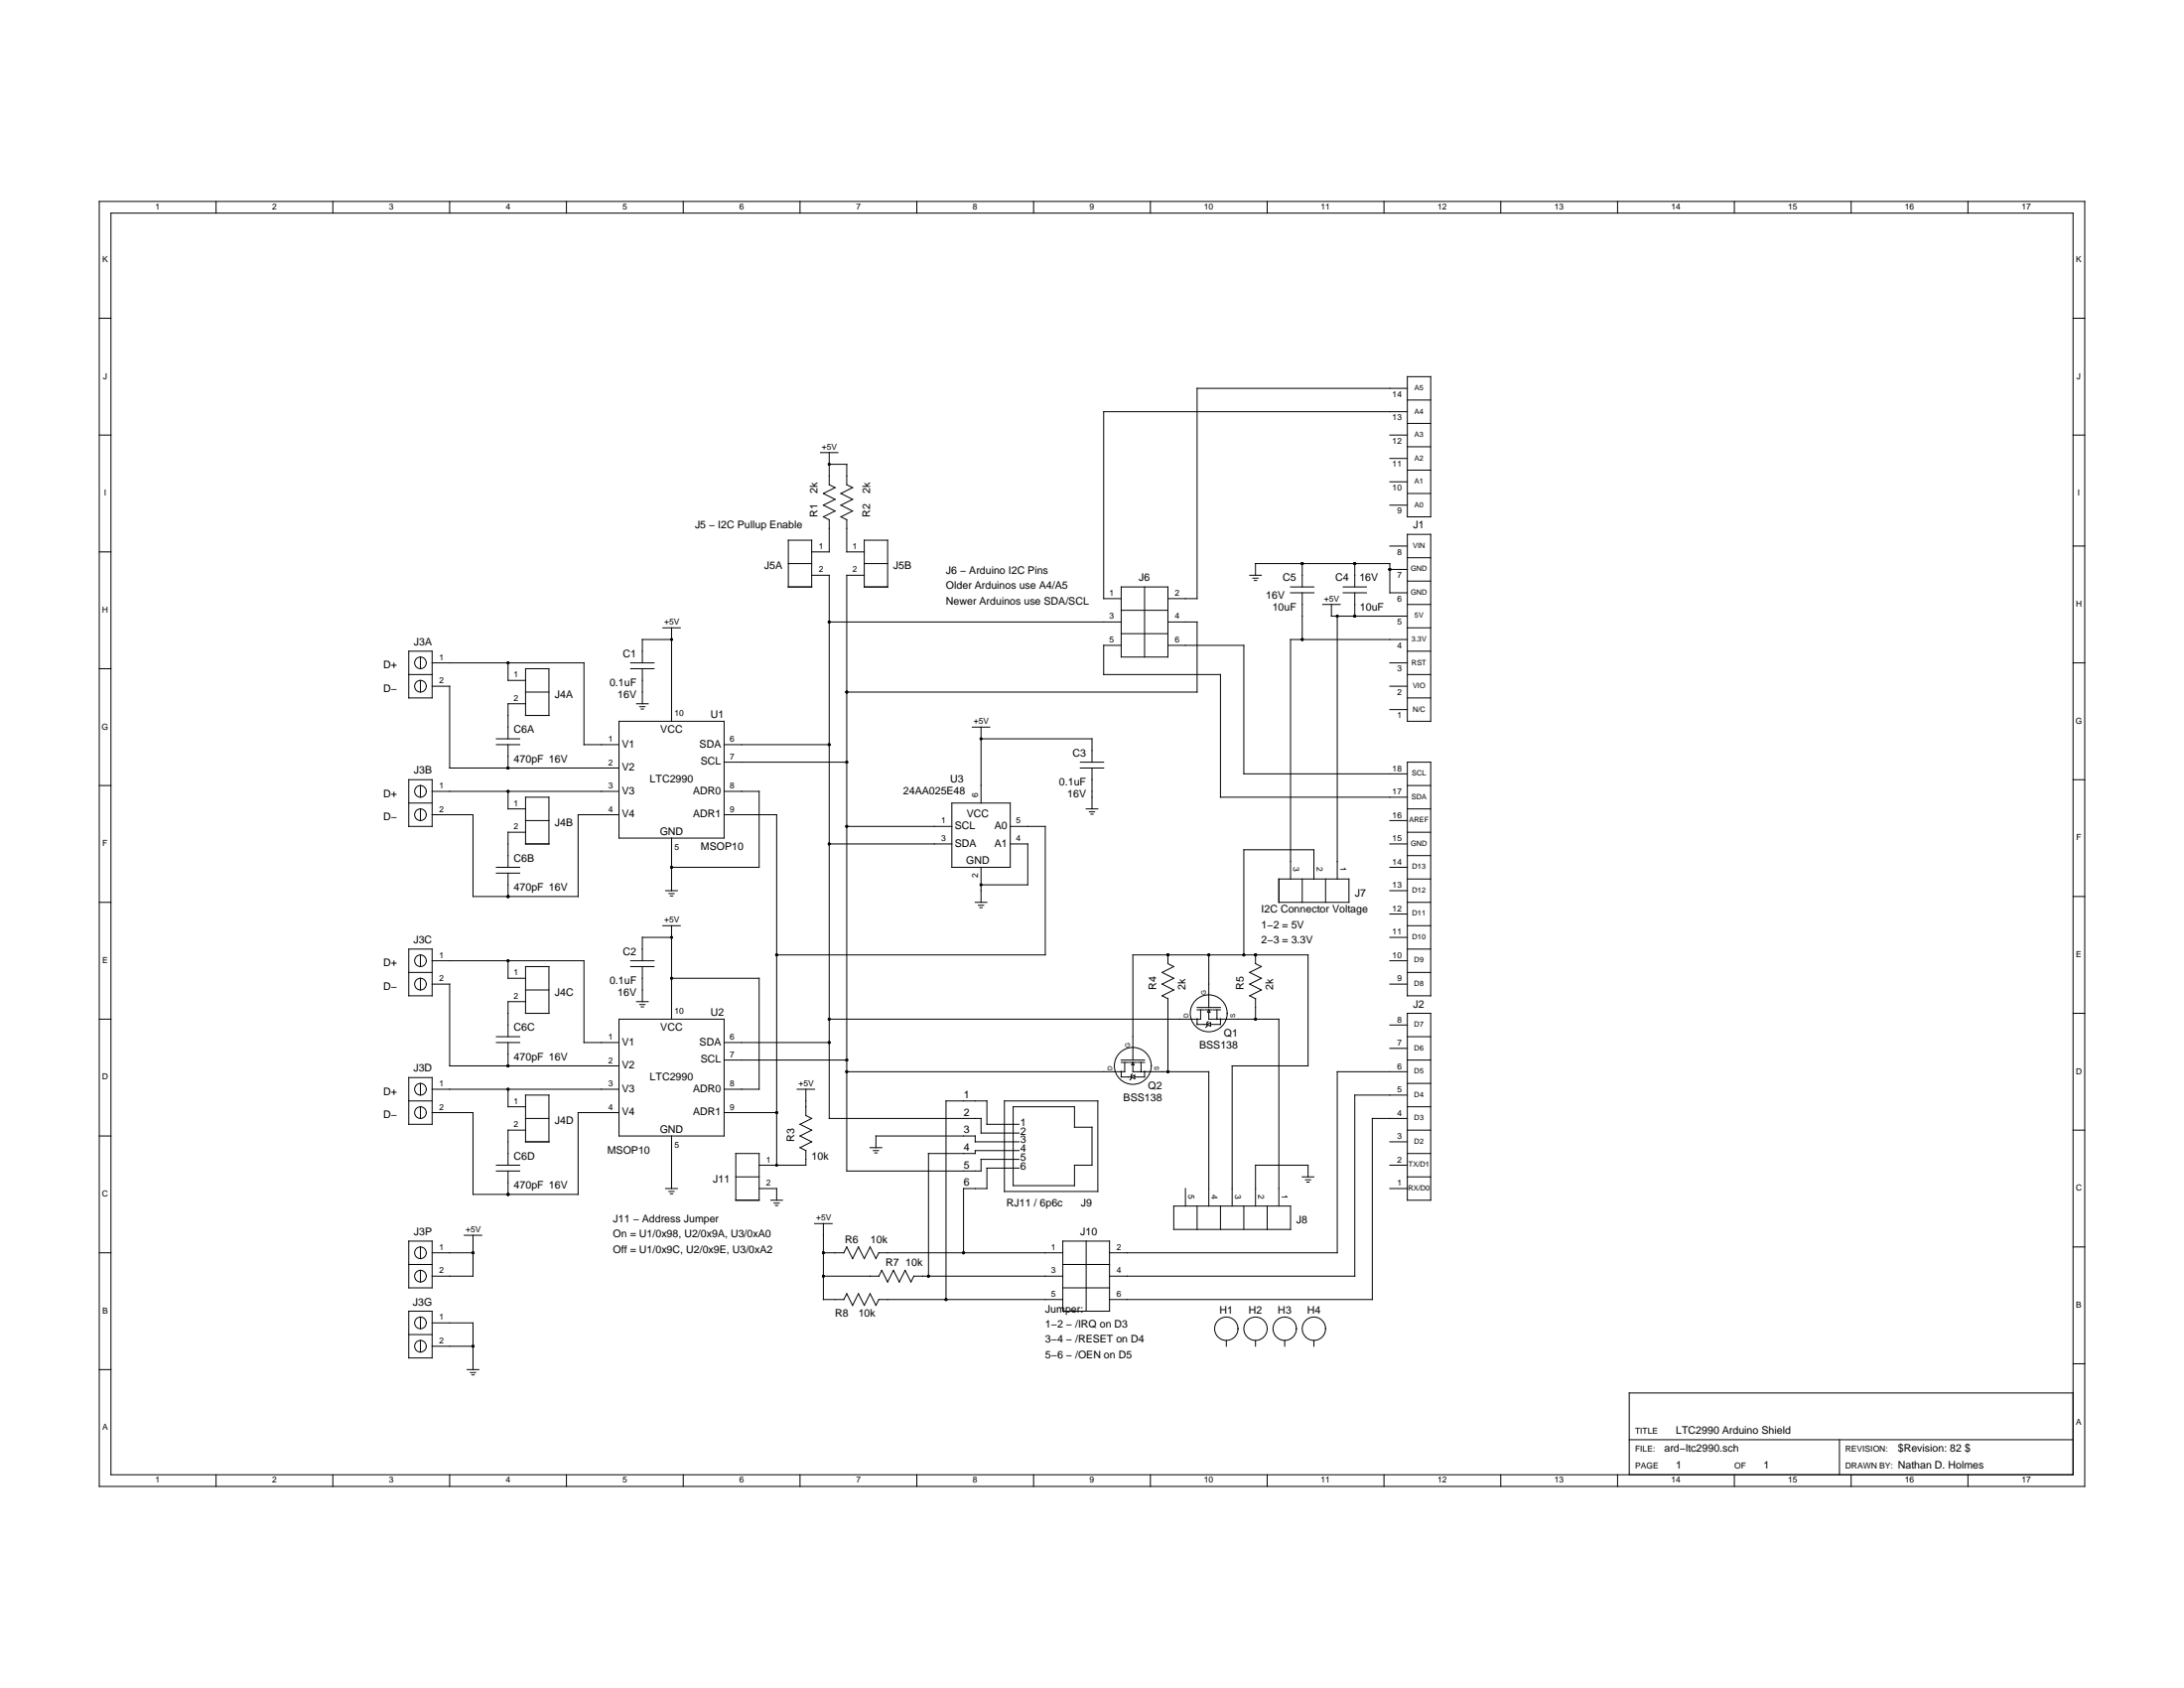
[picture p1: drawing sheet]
<svg xmlns="http://www.w3.org/2000/svg" width="279mm" height="216mm" viewBox="0 0 279 216" stroke-linecap="round" stroke-linejoin="round" font-family="sans-serif">
<g fill="none" stroke="#000" stroke-width=".13">
<path d="M12.7 25.8h254v164.3h-254zM14.2 27.3h251v161.3h-251zM27.6 25.8v1.5M42.6 25.8v1.5M57.5 25.8v1.5M72.5 25.8v1.5M87.4 25.8v1.5M102.3 25.8v1.5M117.3 25.8v1.5M132.2 25.8v1.5M147.2 25.8v1.5M162.1 25.8v1.5"/>
<path d="M177.1 25.8v1.5M192 25.8v1.5M206.9 25.8v1.5M221.9 25.8v1.5M236.8 25.8v1.5M251.8 25.8v1.5M12.7 55.6h1.5M12.7 40.7h1.5M105 57.9h2.2M106.1 59.4h2.2v2.6l.8 .4-1.5 .7 1.5 .8-1.5 .7 1.5 .8-1.5 .7 .7 .4M106.1 57.9v4.1l.7 .4-1.5 .7 1.5 .8-1.5 .7 1.5 .8-1.5 .7 .8 .4M177.8 55.6h2.2"/>
<path d="M177.8 58.6h2.2M180 48.2h3v17.9h-3zM180 57.1h3M180 54.2h3M180 52.7h-38.8v23.9h2.2M180 49.7h-26.9v26.9h-3.7M180 51.2h3M265.2 55.6h1.5M265.2 40.7h1.5M12.7 70.6h1.5M100.9 69.1h2.9v6h-2.9zM100.9 72.1h2.9"/>
<path d="M103.8 73.6h2.3v69.5h19.4v1.8h4.9M106.1 66.5v4.1h-2.3M106.1 79.6h37.3M108.3 66.5v4.1h2.3M110.6 73.6h-2.3v76.2h17.2v-1.5h4.9M110.6 69.1h3v6h-3zM110.6 72.1h3M143.4 75.1h6v8.9h-6zM143.4 78.1h6M146.4 75.1v8.9M149.4 79.6h3.7v8.9h-44.8M159.9 73.6h1.5"/>
<path d="M160.3 74h.7M160.5 74.3h.3M160.6 73.6v-1.5h17.2v3.7h2.2M165.1 75.8h3M165.1 75.1h3M166.6 72.1v3M166.6 75.8v6M169.2 77.3h2.3M170.3 77.3v1.5h9.7M171.1 78.8v33.6M171.8 75.8h3M171.8 75.1h3"/>
<path d="M173.3 72.1v3M173.3 75.8v3M177.8 69.8h2.2M177.8 72.8h2.2M177.8 61.6h2.2M177.8 64.6h2.2M180 68.3h3v24h-3zM180 77.3h3M180 74.3h3M180 71.3h3M180 63.1h3M180 60.1h3"/>
<path d="M265.2 69.8h1.5M12.7 85.5h1.5M52.3 99.7h3v6h-3zM52.3 83.3h3v6h-3zM52.3 86.3h3M53.8 84v1.5M53.8 87v1.5M55.3 84.8h19.4v10.4h4.5M55.3 87.8h2.2v10.4h21.7M63.5 95.2h3M63.5 94.5h3M65 84.8v2.2h2.2"/>
<path d="M65 95.2v3M67.2 85.5h3v6h-3zM67.2 90h-2.2v4.5M67.2 88.5h3M79.2 92.3h13.4v14.9h-13.4zM80.7 85.5h3M80.7 84.8h3M81.4 90h1.5M81.8 90.4h.7M82 90.7h.3M82.2 85.5v4.5M84.8 80.3h2.2"/>
<path d="M85.9 81.8h-3.7v3M85.9 80.3v12M92.6 97.5h15.7M92.6 95.2h13.5M124.4 93h2.2M125.5 94.5h14.2v3M125.5 93v9.7M138.2 97.5h3M138.2 98.2h3M139.7 98.2v5.3M143.4 82.5h-2.2v3.8h14.9v15.7h23.9M143.4 81h6"/>
<path d="M149.4 82.5h9.7v16.5h20.9M177.8 84.8h2.2M177.8 87.8h2.2M177.8 90.8h2.2M180 89.3h3M180 86.3h3M180 97.5h3v29.9h-3zM180 83.3h3M180 80.3h3M180 81.8h-14.9v30.6M265.2 84.8h1.5M265.2 99.7h1.5"/>
<path d="M12.7 100.5h1.5M12.7 115.4h1.5M52.3 102.7h3M53.8 100.5v1.5M53.8 103.5v1.5M55.3 104.2h5.2v10.5h13.5v-10.5h5.2M55.3 101.2h23.9M63.5 110.9h3M63.5 111.7h3M65 101.2v2.3h2.2M65 111.7v3M67.2 105h3"/>
<path d="M67.2 102h3v5.9h-3zM67.2 106.4h-2.2v4.5M84.8 118.4h2.2M85.2 113.9h1.5M85.6 114.3h.6M85.8 114.6h.3M85.9 119.9h-3.7v3M85.9 107.2v6.7M85.9 118.4v12M92.6 101.2h4.5v9.7h-11.2M92.6 104.2h6.8v44.8M106.1 107.9h15.7"/>
<path d="M108.3 105.7h13.5M121.8 102.7h7.4v8.2h-7.4zM124.8 115.4h1.5M125.2 115.8h.6M125.4 116.1h.3M125.5 110.9v4.5M129.2 107.9h2.3v5.3h-6M129.2 105.7h4.5v16.4h-34.3M139 103.5h1.4M139.4 103.8h.6M139.6 104.1h.2M163.6 112.4h9v3h-9z"/>
<path d="M166.6 112.4v3M168.1 112.4v-3.7h-9v13.4M169.6 112.4v3M177.8 119.9h2.2M177.8 105h2.2M177.8 113.9h2.2M177.8 116.9h2.2M177.8 110.9h2.2M177.8 107.9h2.2M180 100.5h3M180 115.4h3M180 118.4h3"/>
<path d="M180 112.4h3M180 109.4h3M180 106.4h3M180 103.5h3M265.2 114.7h1.5M12.7 130.4h1.5M52.3 124.4h3M52.3 121.4h3v6h-3zM52.3 137.8h3v6h-3zM53.8 122.1v1.5M53.8 125.1v1.5M53.8 138.6v1.5"/>
<path d="M55.3 125.9h2.2v10.4h21.7M55.3 122.9h19.4v10.4h4.5M55.3 139.3h23.9M63.5 132.6h3M63.5 133.3h3M65 139.3v2.3h2.2M65 122.9v2.2h2.2M65 133.3v3M67.2 123.6h3v6h-3zM67.2 128.1h-2.2v4.5M67.2 126.6h3M79.2 130.4h13.4v14.9h-13.4z"/>
<path d="M80.7 122.9h3M80.7 123.6h3M81.4 128.1h1.5M81.8 128.5h.7M82 128.8h.3M82.2 123.6v4.5M85.9 125.1h11.2v14.2h-4.5M92.6 135.6h15.7M92.6 133.3h13.5M102 139.3h2.2M103.1 139.3v3.4l.7 .4-1.5 .7 1.5 .7-1.5 .8 1.5 .7-1.5 .8 .8 .3v1.9h-6M143.4 135.6h3"/>
<path d="M143.4 137.1v.7h1.3M143.4 135.9h.9M143.9 135.9v1.2h-35.6M144.5 135.9h.9M144.7 137.8l.5-.3v.5zM144.9 137.4l-.2 .1v.5l-.1 .1M144.9 136.2v.9h9.7v17.2M144.9 135.6v-13.5h22.4v14.2h-9.7v18M144.9 135.9l.2 .3h-.3zM145.5 135.9h.9M146 135.9v1.2M146.4 137.1v.7h-1.2"/>
<path d="M148.7 127.4l.7 .3v9.4M149.4 122.1v1.2l.8 .3-1.5 .8 1.5 .7-1.5 .8 1.5 .7-1.5 .8M153.1 130.4v.6h1.3M153.1 128.9h3M153.1 129.2h.9M153.6 129.2v1.2h-47.5M154.2 129.2h.9M154.4 131l.5-.2v.5zM154.6 130.7l-.2 .1v.5l-.1 .1M154.6 129.5v.9h9v23.9M154.6 122.1v6.8M154.6 129.2l.2 .3h-.3z"/>
<path d="M155.2 129.2h.9M155.7 129.2v1.2M156.1 130.4v.6h-1.2M159.9 127.4l.7 .3v2.7M160.6 122.1v1.2l.8 .3-1.5 .8 1.5 .7-1.5 .8 1.5 .7-1.5 .8M177.8 134.1h2.2M177.8 131.1h2.2M177.8 122.9h2.2M177.8 125.9h2.2M180 137.1h-8.9v23.1h-29.2M180 129.6h3v23.9h-3zM180 138.6h3"/>
<path d="M180 135.6h3M180 132.6h3M180 124.4h3M180 121.4h3M265.2 129.6h1.5M12.7 145.3h1.5M52.3 158.7h3v6h-3zM52.3 140.8h3M53.8 141.6v1.5M53.8 159.5v1.5M55.3 142.3h5.2v10.5h13.5v-10.5h5.2M59.4 158h2.2"/>
<path d="M60.5 158v5.2h-5.2M63.5 149h3M63.5 149.8h3M65 149.8v3M67.2 144.5h-2.2v4.5M67.2 143.1h3M67.2 140.1h3v5.9h-3zM85.2 152h1.5M85.6 152.4h.6M85.8 152.7h.3M85.9 145.3v6.7M92.6 142.3h6.8"/>
<path d="M94.1 150.5h3M94.1 147.5h3v6h-3zM97.1 152h2.3v1.5M98.6 153.5h1.5M99 153.9h.7M99.2 154.2h.3M104.2 156.5h2.3M105.3 156.5v9.7h2.7l.3-.7 .8 1.5 .7-1.5 .8 1.5 .7-1.5 .8 1.5 .3-.8h23.6M111.3 146.8h1.5M111.7 147.2h.7M111.9 147.5h.3M128.5 140.8h11.9v11.6h-11.9z"/>
<path d="M129.6 141.6h7.9v2.6h2.2v4.8h-2.2v2.6h-7.9zM130.4 146h-5.6v-.7h-12.7v1.5M130.4 147.2h-5.6v.3h-6v15.7M130.4 149.4h-4.1v2.6h-3v8.2M130.4 143.8h-4.1v-3h-5.3v25.4M136 158.7h5.9v9h-5.9zM139 158.7v9M150.2 154.3h14.9v2.9h-14.9zM151.7 152v2.3M153.1 154.3v2.9M156.1 154.3v2.9M159.1 154.3v2.9"/>
<path d="M162.1 154.3v2.9M166.6 150.5h1.5M167 150.9h.7M167.2 151.2h.3M167.3 150.5v-1.5h-6.7v5.3M177.8 146h2.2M177.8 149h2.2M177.8 152h2.2M180 144.5h3M180 150.5h3M180 147.5h3M180 141.6h3"/>
<path d="M180 143.1h-4.4v23.1h-33.7M180 140.1h-6.7v23.1h-31.4M265.2 144.5h1.5M265.2 159.5h1.5M12.7 160.2h1.5M12.7 175.2h1.5M52.3 167.7h3v6h-3zM52.3 161.7h3M52.3 170.7h3M53.8 162.5v1.5M53.8 168.5v1.4M53.8 171.4v1.5"/>
<path d="M55.3 160.2h5.2M55.3 169.2h5.2v6M55.3 172.2h5.2M59.8 175.2h1.5M60.2 175.6h.6M60.4 175.9h.3M105.3 160.2h2.7l.3-.7 .8 1.5 .7-1.5 .8 1.5 .7-1.5 .8 1.5 .3-.8h23.6M105.3 163.2h7.1l.4-.7 .8 1.5 .7-1.5 .7 1.5 .8-1.5 .7 1.5M136 163.2h-19.1l-.4 .8M136 164.7h5.9M136 161.7h5.9M156.9 171.4v.8"/>
<path d="M160.6 171.4v.8M164.4 171.4v.8M168.1 171.4v.8M265.2 178.2h-56.8v10.4M265.2 174.4h1.5M27.6 188.6v1.5M42.6 188.6v1.5M57.5 188.6v1.5M72.5 188.6v1.5M87.4 188.6v1.5M102.3 188.6v1.5M117.3 188.6v1.5"/>
<path d="M132.2 188.6v1.5M147.2 188.6v1.5M162.1 188.6v1.5M177.1 188.6v1.5M192 188.6v1.5M206.9 188.6v1.5M208.4 184.1h56.8M221.9 188.6v1.5M235.3 184.1v4.5M236.8 188.6v1.5M251.8 188.6v1.5"/>
<circle cx="53.8" cy="87.8" r=".75"/>
<circle cx="53.8" cy="84.8" r=".75"/>
<circle cx="53.8" cy="101.2" r=".75"/>
<circle cx="53.8" cy="104.2" r=".75"/>
<circle cx="53.8" cy="125.9" r=".75"/>
<circle cx="53.8" cy="139.3" r=".75"/>
<circle cx="53.8" cy="122.9" r=".75"/>
<circle cx="143.4" cy="137.1" r=".04"/>
<circle cx="144.9" cy="136.3" r="2.36"/>
<circle cx="146" cy="137.1" r=".04"/>
<circle cx="146.4" cy="137.1" r=".04"/>
<circle cx="153.1" cy="130.4" r=".04"/>
<circle cx="154.6" cy="129.6" r="2.36"/>
<circle cx="155.7" cy="130.4" r=".04"/>
<circle cx="156.1" cy="130.4" r=".04"/>
<circle cx="53.8" cy="142.3" r=".75"/>
<circle cx="53.8" cy="160.2" r=".75"/>
<circle cx="53.8" cy="169.2" r=".75"/>
<circle cx="53.8" cy="163.2" r=".75"/>
<circle cx="53.8" cy="172.2" r=".75"/>
<circle cx="156.9" cy="169.9" r="1.49"/>
<circle cx="160.6" cy="169.9" r="1.49"/>
<circle cx="164.4" cy="169.9" r="1.49"/>
<circle cx="168.1" cy="169.9" r="1.49"/>
</g>
<g fill="#000">
<circle cx="106.1" cy="59.4" r=".19"/>
<circle cx="106.1" cy="79.6" r=".19"/>
<circle cx="166.6" cy="72.1" r=".19"/>
<circle cx="171.1" cy="78.8" r=".19"/>
<circle cx="173.3" cy="72.1" r=".19"/>
<circle cx="173.3" cy="78.8" r=".19"/>
<circle cx="177.8" cy="72.8" r=".19"/>
<circle cx="65" cy="98.2" r=".19"/>
<circle cx="65" cy="84.8" r=".19"/>
<circle cx="85.9" cy="81.8" r=".19"/>
<circle cx="106.1" cy="95.2" r=".19"/>
<circle cx="108.3" cy="88.5" r=".19"/>
<circle cx="108.3" cy="97.5" r=".19"/>
<circle cx="125.5" cy="94.5" r=".19"/>
<circle cx="166.6" cy="81.8" r=".19"/>
<circle cx="65" cy="101.2" r=".19"/>
<circle cx="65" cy="114.7" r=".19"/>
<circle cx="85.9" cy="110.9" r=".19"/>
<circle cx="85.9" cy="119.9" r=".19"/>
<circle cx="106.1" cy="107.9" r=".19"/>
<circle cx="108.3" cy="105.7" r=".19"/>
<circle cx="125.5" cy="113.2" r=".19"/>
<circle cx="65" cy="139.3" r=".19"/>
<circle cx="65" cy="122.9" r=".19"/>
<circle cx="65" cy="136.3" r=".19"/>
<circle cx="85.9" cy="125.1" r=".19"/>
<circle cx="99.4" cy="122.1" r=".19"/>
<circle cx="106.1" cy="133.3" r=".19"/>
<circle cx="106.1" cy="130.4" r=".19"/>
<circle cx="108.3" cy="135.6" r=".19"/>
<circle cx="108.3" cy="137.1" r=".19"/>
<circle cx="143.4" cy="137.1" r=".04"/>
<circle cx="146" cy="137.1" r=".04"/>
<circle cx="146.4" cy="137.1" r=".04"/>
<circle cx="149.4" cy="122.1" r=".19"/>
<circle cx="149.4" cy="137.1" r=".19"/>
<circle cx="153.1" cy="130.4" r=".04"/>
<circle cx="154.6" cy="122.1" r=".19"/>
<circle cx="155.7" cy="130.4" r=".04"/>
<circle cx="156.1" cy="130.4" r=".04"/>
<circle cx="159.1" cy="122.1" r=".19"/>
<circle cx="160.6" cy="122.1" r=".19"/>
<circle cx="160.6" cy="130.4" r=".19"/>
<circle cx="65" cy="152.8" r=".19"/>
<circle cx="99.4" cy="149" r=".19"/>
<circle cx="99.4" cy="142.3" r=".19"/>
<circle cx="60.5" cy="160.2" r=".19"/>
<circle cx="60.5" cy="172.2" r=".19"/>
<circle cx="105.3" cy="160.2" r=".19"/>
<circle cx="105.3" cy="163.2" r=".19"/>
<circle cx="118.8" cy="163.2" r=".19"/>
<circle cx="121" cy="166.2" r=".19"/>
<circle cx="123.3" cy="160.2" r=".19"/>
</g>
<g font-size="1.3">
<text x="104.6" y="63.1" transform="rotate(-90 104.6 63.1)">2k</text>
<text x="111.3" y="63.1" transform="rotate(-90 111.3 63.1)">2k</text>
<text x="88.9" y="67.6">J5 − I2C Pullup Enable</text>
<text x="104.6" y="66.1" transform="rotate(-90 104.6 66.1)">R1</text>
<text x="111.3" y="66.1" transform="rotate(-90 111.3 66.1)">R2</text>
<text x="180.8" y="67.6">J1</text>
<text x="97.8" y="72.8">J5A</text>
<text x="114.3" y="72.8">J5B</text>
<text x="121" y="73.4">J6 − Arduino I2C Pins</text>
<text x="121" y="75.4">Older Arduinos use A4/A5</text>
<text x="121" y="77.3">Newer Arduinos use SDA/SCL</text>
<text x="145.7" y="74.3">J6</text>
<text x="162" y="76.6">16V</text>
<text x="164.1" y="74.3">C5</text>
<text x="170.8" y="74.3">C4</text>
<text x="173.9" y="74.3">16V</text>
<text x="53" y="82.5">J3A</text>
<text x="162.8" y="78.1">10uF</text>
<text x="174" y="78.1">10uF</text>
<text x="49" y="85.5">D+</text>
<text x="49" y="88.5">D−</text>
<text x="71" y="89.3">J4A</text>
<text x="78" y="87.8">0.1uF</text>
<text x="79" y="89.3">16V</text>
<text x="79.7" y="84">C1</text>
<text x="65.7" y="93.7">C6A</text>
<text x="79.6" y="95.6">V1</text>
<text x="84.5" y="93.7">VCC</text>
<text x="89.5" y="95.6">SDA</text>
<text x="90.9" y="91.9">U1</text>
<text x="49" y="102">D+</text>
<text x="53" y="99">J3B</text>
<text x="65.7" y="97.5">470pF 16V</text>
<text x="79.6" y="98.6">V2</text>
<text x="79.6" y="101.6">V3</text>
<text x="83.1" y="100.1">LTC2990</text>
<text x="88.7" y="101.6">ADR0</text>
<text x="89.6" y="97.8">SCL</text>
<text x="115.6" y="101.6">24AA025E48</text>
<text x="121.5" y="100.1">U3</text>
<text x="135.5" y="100.5">0.1uF</text>
<text x="136.6" y="102">16V</text>
<text x="137.2" y="96.7">C3</text>
<text x="49" y="105">D−</text>
<text x="71" y="105.7">J4B</text>
<text x="79.6" y="104.6">V4</text>
<text x="84.4" y="106.8">GND</text>
<text x="88.7" y="104.6">ADR1</text>
<text x="122.1" y="106.1">SCL</text>
<text x="123.7" y="104.5">VCC</text>
<text x="127.2" y="106.1">A0</text>
<text x="65.7" y="110.2">C6B</text>
<text x="65.7" y="113.9">470pF 16V</text>
<text x="89.6" y="108.7">MSOP10</text>
<text x="122.1" y="108.3">SDA</text>
<text x="123.6" y="110.4">GND</text>
<text x="127.2" y="108.3">A1</text>
<text x="161.4" y="116.8">I2C Connector Voltage</text>
<text x="161.4" y="118.7">1−2 = 5V</text>
<text x="173.3" y="114.7">J7</text>
<text x="49" y="123.6">D+</text>
<text x="52.9" y="120.6">J3C</text>
<text x="78" y="125.9">0.1uF</text>
<text x="79.7" y="122.1">C2</text>
<text x="161.4" y="120.6">2−3 = 3.3V</text>
<text x="49" y="126.6">D−</text>
<text x="65.7" y="131.8">C6C</text>
<text x="71" y="127.4">J4C</text>
<text x="79" y="127.4">16V</text>
<text x="84.5" y="131.8">VCC</text>
<text x="90.9" y="130">U2</text>
<text x="147.9" y="126.6" transform="rotate(-90 147.9 126.6)">R4</text>
<text x="151.7" y="126.6" transform="rotate(-90 151.7 126.6)">2k</text>
<text x="159.1" y="126.6" transform="rotate(-90 159.1 126.6)">R5</text>
<text x="162.9" y="126.6" transform="rotate(-90 162.9 126.6)">2k</text>
<text x="180.8" y="128.9">J2</text>
<text x="52.9" y="137.1">J3D</text>
<text x="65.7" y="135.6">470pF 16V</text>
<text x="79.6" y="133.7">V1</text>
<text x="79.6" y="136.7">V2</text>
<text x="89.5" y="133.7">SDA</text>
<text x="89.6" y="135.9">SCL</text>
<text x="153.4" y="134.1">BSS138</text>
<text x="156.6" y="132.6">Q1</text>
<text x="49" y="140.1">D+</text>
<text x="49" y="143.1">D−</text>
<text x="71" y="143.8">J4D</text>
<text x="79.6" y="139.7">V3</text>
<text x="79.6" y="142.7">V4</text>
<text x="83.1" y="138.2">LTC2990</text>
<text x="88.7" y="139.7">ADR0</text>
<text x="88.7" y="142.7">ADR1</text>
<text x="123.3" y="140.5">1</text>
<text x="123.3" y="142.7">2</text>
<text x="130.5" y="144">1</text>
<text x="143.7" y="140.8">BSS138</text>
<text x="146.9" y="139.3">Q2</text>
<text x="65.7" y="148.3">C6D</text>
<text x="77.7" y="147.5">MSOP10</text>
<text x="84.4" y="144.9">GND</text>
<text x="101.6" y="146" transform="rotate(-90 101.6 146)">R3</text>
<text x="103.8" y="148.3">10k</text>
<text x="123.3" y="145">3</text>
<text x="123.3" y="147.2">4</text>
<text x="123.3" y="149.4">5</text>
<text x="130.5" y="145.1">2</text>
<text x="130.5" y="146.2">3</text>
<text x="130.5" y="147.3">4</text>
<text x="130.5" y="148.5">5</text>
<text x="130.5" y="149.6">6</text>
<text x="65.7" y="152">470pF 16V</text>
<text x="91.2" y="151.3">J11</text>
<text x="123.3" y="151.7">6</text>
<text x="128.8" y="154.3">RJ11 / 6p6c</text>
<text x="138.3" y="154.3">J9</text>
<text x="53" y="158">J3P</text>
<text x="78.4" y="156.4">J11 − Address Jumper</text>
<text x="78.4" y="158.3">On = U1/0x98, U2/0x9A, U3/0xA0</text>
<text x="78.4" y="160.2">Off = U1/0x9C, U2/0x9E, U3/0xA2</text>
<text x="108.1" y="159">R6</text>
<text x="111.4" y="159">10k</text>
<text x="113.3" y="162">R7 10k</text>
<text x="138.2" y="158">J10</text>
<text x="165.8" y="156.5">J8</text>
<text x="52.8" y="167">J3G</text>
<text x="133.7" y="167.9">Jumper:</text>
<text x="106.8" y="168.5">R8</text>
<text x="109.8" y="168.5">10k</text>
<text x="133.7" y="169.8">1−2 − /IRQ on D3</text>
<text x="133.7" y="171.7">3−4 − /RESET on D4</text>
<text x="133.7" y="173.7">5−6 − /OEN on D5</text>
<text x="156" y="168.1">H1</text>
<text x="159.8" y="168.1">H2</text>
<text x="163.5" y="168.1">H3</text>
<text x="167.2" y="168.1">H4</text>
<text x="212.9" y="185.6">ard−ltc2990.sch</text>
<text x="214.4" y="183.4">LTC2990 Arduino Shield</text>
<text x="242.8" y="185.6">$Revision: 82 $</text>
<text x="214.4" y="187.9">1</text>
<text x="225.6" y="187.9">1</text>
<text x="242.8" y="187.9">Nathan D. Holmes</text>
</g>
<g font-size="1.1">
<text x="19.9" y="26.8">1</text>
<text x="34.8" y="26.8">2</text>
<text x="49.8" y="26.8">3</text>
<text x="64.7" y="26.8">4</text>
<text x="79.6" y="26.8">5</text>
<text x="94.6" y="26.8">6</text>
<text x="109.5" y="26.8">7</text>
<text x="124.5" y="26.8">8</text>
<text x="139.4" y="26.8">9</text>
<text x="154" y="26.8">10</text>
<text x="169" y="26.8">11</text>
<text x="183.9" y="26.8">12</text>
<text x="198.9" y="26.8">13</text>
<text x="213.8" y="26.8">14</text>
<text x="228.7" y="26.8">15</text>
<text x="243.7" y="26.8">16</text>
<text x="258.6" y="26.8">17</text>
<text x="13.1" y="33.5">K</text>
<text x="265.6" y="33.5">K</text>
<text x="13.2" y="48.5">J</text>
<text x="178.1" y="53.8">13</text>
<text x="178.1" y="50.8">14</text>
<text x="265.7" y="48.5">J</text>
<text x="105.1" y="57.5">+5V</text>
<text x="178.1" y="59.7">11</text>
<text x="178.1" y="56.8">12</text>
<text x="13.3" y="63.4">I</text>
<text x="178.1" y="62.7">10</text>
<text x="178.7" y="65.7">9</text>
<text x="265.8" y="63.4">I</text>
<text x="104.7" y="70.2">1</text>
<text x="109.1" y="70.2">1</text>
<text x="178.7" y="70.9">8</text>
<text x="104.7" y="73.2">2</text>
<text x="109.1" y="73.2">2</text>
<text x="141.9" y="76.2">1</text>
<text x="150.3" y="76.2">2</text>
<text x="169.4" y="76.9">+5V</text>
<text x="178.7" y="76.9">6</text>
<text x="178.7" y="73.9">7</text>
<text x="265.6" y="77.6">H</text>
<text x="13.1" y="78.3">H</text>
<text x="85" y="79.9">+5V</text>
<text x="141.9" y="79.2">3</text>
<text x="141.9" y="82.2">5</text>
<text x="150.3" y="79.2">4</text>
<text x="150.3" y="82.2">6</text>
<text x="178.7" y="82.9">4</text>
<text x="178.7" y="79.9">5</text>
<text x="56.2" y="84.4">1</text>
<text x="56.2" y="87.4">2</text>
<text x="65.7" y="86.7">1</text>
<text x="65.7" y="89.6">2</text>
<text x="178.7" y="85.9">3</text>
<text x="178.7" y="88.9">2</text>
<text x="13" y="93.3">G</text>
<text x="77.8" y="94.9">1</text>
<text x="86.3" y="91.5">10</text>
<text x="93.4" y="94.9">6</text>
<text x="124.6" y="92.6">+5V</text>
<text x="178.7" y="91.9">1</text>
<text x="265.5" y="92.5">G</text>
<text x="56.2" y="100.8">1</text>
<text x="77.8" y="97.9">2</text>
<text x="77.8" y="100.8">3</text>
<text x="93.4" y="97.1">7</text>
<text x="93.4" y="100.8">8</text>
<text x="178.1" y="101.6">17</text>
<text x="178.1" y="98.6">18</text>
<text x="56.2" y="103.8">2</text>
<text x="65.7" y="103.1">1</text>
<text x="65.7" y="106.1">2</text>
<text x="77.8" y="103.8">4</text>
<text x="93.4" y="103.8">9</text>
<text x="120.4" y="105.3">1</text>
<text x="120.4" y="107.6">3</text>
<text x="125.1" y="102" transform="rotate(-90 125.1 102)">6</text>
<text x="130" y="105.3">5</text>
<text x="130" y="107.6">4</text>
<text x="178.1" y="104.6">16</text>
<text x="178.1" y="107.6">15</text>
<text x="265.6" y="107.5">F</text>
<text x="13.1" y="108.2">F</text>
<text x="86.3" y="108.7">5</text>
<text x="125.1" y="112.2" transform="rotate(-90 125.1 112.2)">2</text>
<text x="165.5" y="110.9" transform="rotate(90 165.5 110.9)">3</text>
<text x="168.5" y="110.9" transform="rotate(90 168.5 110.9)">2</text>
<text x="171.4" y="110.9" transform="rotate(90 171.4 110.9)">1</text>
<text x="178.1" y="113.6">13</text>
<text x="178.1" y="110.6">14</text>
<text x="85" y="118">+5V</text>
<text x="178.1" y="119.6">11</text>
<text x="178.1" y="116.6">12</text>
<text x="13.1" y="123.2">E</text>
<text x="56.2" y="122.5">1</text>
<text x="56.2" y="125.5">2</text>
<text x="65.7" y="124.8">1</text>
<text x="178.1" y="122.5">10</text>
<text x="178.7" y="125.5">9</text>
<text x="265.6" y="122.4">E</text>
<text x="65.7" y="127.7">2</text>
<text x="86.3" y="129.6">10</text>
<text x="178.7" y="130.8">8</text>
<text x="77.8" y="133">1</text>
<text x="77.8" y="136">2</text>
<text x="93.4" y="133">6</text>
<text x="93.4" y="135.2">7</text>
<text x="178.7" y="136.7">6</text>
<text x="178.7" y="133.8">7</text>
<text x="265.6" y="137.4">D</text>
<text x="13.1" y="138.1">D</text>
<text x="56.2" y="138.9">1</text>
<text x="56.2" y="141.9">2</text>
<text x="65.7" y="141.2">1</text>
<text x="77.8" y="138.9">3</text>
<text x="77.8" y="141.9">4</text>
<text x="93.4" y="138.9">8</text>
<text x="93.4" y="141.9">9</text>
<text x="102.2" y="138.9">+5V</text>
<text x="178.7" y="142.7">4</text>
<text x="178.7" y="139.7">5</text>
<text x="65.7" y="144.2">2</text>
<text x="86.3" y="146.8">5</text>
<text x="98" y="148.7">1</text>
<text x="178.7" y="145.7">3</text>
<text x="178.7" y="148.7">2</text>
<text x="13.1" y="153.1">C</text>
<text x="98" y="151.6">2</text>
<text x="152" y="152.8" transform="rotate(90 152 152.8)">5</text>
<text x="155" y="152.8" transform="rotate(90 155 152.8)">4</text>
<text x="158" y="152.8" transform="rotate(90 158 152.8)">3</text>
<text x="161" y="152.8" transform="rotate(90 161 152.8)">2</text>
<text x="164" y="152.8" transform="rotate(90 164 152.8)">1</text>
<text x="178.7" y="151.7">1</text>
<text x="265.6" y="152.3">C</text>
<text x="56.2" y="159.9">1</text>
<text x="59.6" y="157.6">+5V</text>
<text x="104.4" y="156.1">+5V</text>
<text x="134.5" y="159.9">1</text>
<text x="142.8" y="159.9">2</text>
<text x="13.1" y="168">B</text>
<text x="56.2" y="162.9">2</text>
<text x="134.5" y="162.9">3</text>
<text x="134.5" y="165.8">5</text>
<text x="142.8" y="162.9">4</text>
<text x="142.8" y="165.8">6</text>
<text x="265.6" y="167.2">B</text>
<text x="56.2" y="168.8">1</text>
<text x="56.2" y="171.8">2</text>
<text x="13.1" y="182.9">A</text>
<text x="209.2" y="185.6">FILE:</text>
<text x="209.2" y="183.4">TITLE</text>
<text x="236.1" y="185.6">REVISION:</text>
<text x="265.6" y="182.2">A</text>
<text x="19.9" y="189.6">1</text>
<text x="34.8" y="189.6">2</text>
<text x="49.8" y="189.6">3</text>
<text x="64.7" y="189.6">4</text>
<text x="79.6" y="189.6">5</text>
<text x="94.6" y="189.6">6</text>
<text x="109.5" y="189.6">7</text>
<text x="124.5" y="189.6">8</text>
<text x="139.4" y="189.6">9</text>
<text x="154" y="189.6">10</text>
<text x="169" y="189.6">11</text>
<text x="183.9" y="189.6">12</text>
<text x="198.9" y="189.6">13</text>
<text x="209.2" y="187.9">PAGE</text>
<text x="213.8" y="189.6">14</text>
<text x="221.9" y="187.9">OF</text>
<text x="228.7" y="189.6">15</text>
<text x="236.1" y="187.9">DRAWN BY:</text>
<text x="243.7" y="189.6">16</text>
<text x="258.6" y="189.6">17</text>
</g>
<g font-size=".9">
<text x="181" y="52.9">A4</text>
<text x="181" y="49.9">A5</text>
<text x="181" y="58.9">A2</text>
<text x="181" y="55.9">A3</text>
<text x="181" y="61.9">A1</text>
<text x="181" y="64.9">A0</text>
<text x="180.7" y="70.1">VIN</text>
<text x="180.5" y="76.1">GND</text>
<text x="180.5" y="73.1">GND</text>
<text x="180.6" y="82">3.3V</text>
<text x="181" y="79">5V</text>
<text x="180.6" y="85">RST</text>
<text x="180.7" y="88">VIO</text>
<text x="180.7" y="91">N/C</text>
<text x="180.6" y="99.2">SCL</text>
<text x="180.3" y="105.2">AREF</text>
<text x="180.6" y="102.2">SDA</text>
<text x="180.5" y="108.2">GND</text>
<text x="180.7" y="111.2">D13</text>
<text x="180.7" y="117.1">D11</text>
<text x="180.7" y="114.2">D12</text>
<text x="180.7" y="120.1">D10</text>
<text x="180.9" y="123.1">D9</text>
<text x="180.9" y="131.3">D7</text>
<text x="180.9" y="126.1">D8</text>
<text x="180.9" y="137.3">D5</text>
<text x="180.9" y="134.3">D6</text>
<text x="180.9" y="143.3">D3</text>
<text x="180.9" y="140.3">D4</text>
<text x="180.2" y="149.3">TX/D1</text>
<text x="180.9" y="146.3">D2</text>
<text x="180.1" y="152.3">RX/D0</text>
</g>
<g font-size=".8">
<text x="152" y="130.2" transform="rotate(-90 152 130.2)">D</text>
<text x="154.3" y="127.2" transform="rotate(-90 154.3 127.2)">G</text>
<text x="158" y="130.1" transform="rotate(-90 158 130.1)">S</text>
<text x="142.3" y="136.9" transform="rotate(-90 142.3 136.9)">D</text>
<text x="144.6" y="134" transform="rotate(-90 144.6 134)">G</text>
<text x="148.3" y="136.9" transform="rotate(-90 148.3 136.9)">S</text>
</g>
</svg>
